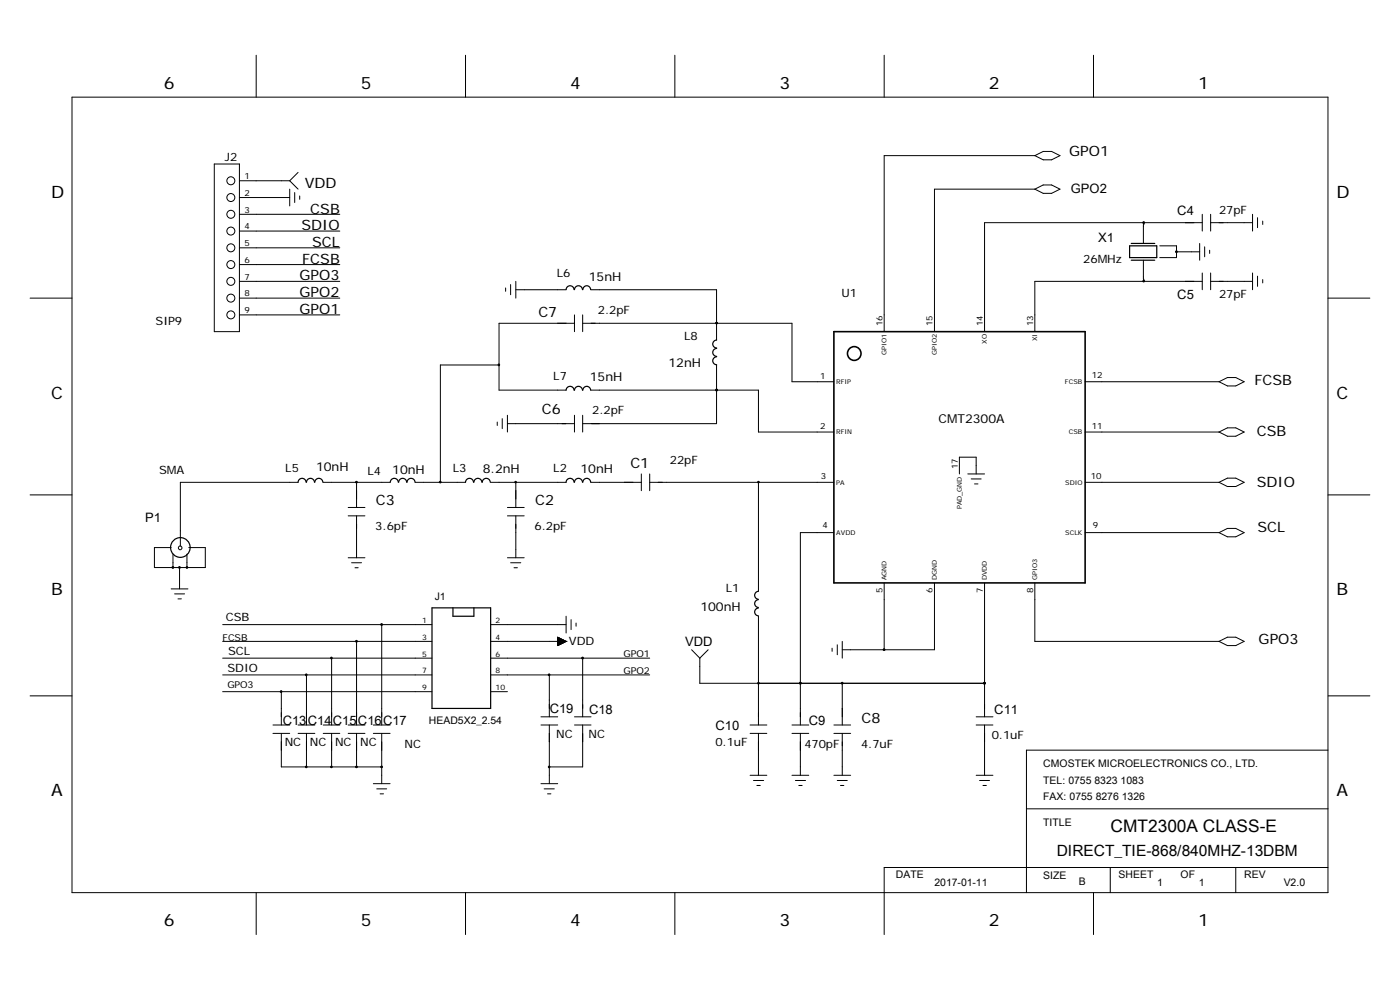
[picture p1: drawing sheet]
<svg xmlns="http://www.w3.org/2000/svg" width="297mm" height="210mm" viewBox="0 0 297 210" stroke-linecap="round" stroke-linejoin="round" font-family="sans-serif">
<g fill="none" stroke="#000" stroke-width=".21">
<path d="M54.3 11.7v8.9M98.8 11.7v8.9M143.2 11.7v8.9M187.6 11.7v8.9M232 11.7v8.9M15.3 20.6h266.4v168.7h-266.4zM45.5 34.8h5.3v35.6h-5.3zM50.8 38.3h10.7M61.5 38.3l1.7 1.8M63.2 36.6l-1.7 1.7M219.5 33h-31.9v37.4M219.5 33l1.8-.9h1.8l1.8 .9-1.8 .9h-1.8z"/>
<path d="M50.8 59.7h21.3M50.8 41.9h10.7M50.8 45.5h21.3M50.8 49h21.3M50.8 52.6h21.3M50.8 56.1h21.3M61.5 40.1v3.6M62.5 40.8v2.2M63.6 41.6v.7M109.4 59.7v3.5M219.5 40.1h-21.3v30.3M219.5 40.1l1.8-.9h1.8l1.8 .9-1.8 .9h-1.8z"/>
<path d="M242.6 55.2v4.5M242.6 47.2v4.4M246 52.1h3.6v2.5h-3.6M249.6 53.4h4.9M254.5 51.6v3.6M255.1 47.2h-46.2v23.2M255.1 45.5v3.5M255.1 57.9v3.6M255.1 59.7h-35.6v10.7M255.6 52.4v2.1M256.6 53.1v.7M256.8 47.2h8.9"/>
<path d="M256.8 45.5v3.5M256.8 57.9v3.6M256.8 59.7h8.9M265.7 45.5v3.5M265.7 57.9v3.6M266.8 46.2v2.1M266.8 58.6v2.1M267.9 46.9v.7M267.9 59.3v.7M6.4 63.2h8.9M50.8 63.2h21.3M50.8 66.8h21.3"/>
<path d="M105.9 77.4h-12.5v24.9M107.3 61.1v.7M108.3 60.4v2.1M109.4 61.5h10.7M121.9 68.6h-16v14.2h14.2M121.9 66.8v3.6M123.6 68.6h44.4v12.4h8.9M123.6 66.8v3.6M125.4 61.5h26.6v10.6M152 68.6h.1M152 77.4v12.5h-28.4M281.7 63.2h8.9"/>
<path d="M105.5 89.5v.7M106.5 88.8v2.1M107.6 89.9h14.3M107.6 88.1v3.5M121.9 88.1v3.5M123.6 88.1v3.5M125.4 82.8h35.5v8.8h16M152 82.8h.1M230.2 91.6h28.4M230.2 81h28.4M258.6 91.6l1.8-.8h1.8l1.7 .8-1.7 .9h-1.8zM258.6 81l1.8-.9h1.8l1.7 .9-1.7 .9h-1.8z"/>
<path d="M6.4 105h8.9M36.3 116.2h-3.5v4.2h10.8v-4.2h-3.6M36.7 117.6v2.8M39.7 117.6v2.8M63.2 102.3h-24.9v13.5M68.6 102.3h14.2M73.9 109.4h3.5M73.9 107.6h3.5M73.9 118.3h3.5M74.6 119.4h2.1M75.6 102.3v5.3M75.6 109.4v8.9"/>
<path d="M88.1 102.3h10.7M104.1 102.3h16M107.6 109.4h3.6M107.6 107.6h3.6M107.6 118.3h3.6M108.3 119.4h2.2M109.4 102.3v5.3M109.4 109.4v8.9M125.4 102.3h10.7M136.1 100.5v3.6M137.8 102.3h39.1M137.8 100.5v3.6"/>
<path d="M160.9 102.3v23.1M176.9 113h-7.1v40.8M203.5 100.5v-3.5h3.6v3.5M205.3 100.5h3.6M206 101.6h2.1M206.7 102.7h.8M230.2 113h28.4M230.2 102.3h28.4M258.6 113l1.8-.9h1.8l1.7 .9-1.7 .9h-1.8zM258.6 102.3l1.8-.9h1.8l1.7 .9-1.7 .9h-1.8zM281.7 105h8.9M36.3 124.9h3.6"/>
<path d="M37 126h2.2M37.8 127h.7M38.1 120.4v4.5M47.2 132.5h44.4M47.2 136.1h44.4M47.2 139.6h44.4M70.4 139.6v14.2M75.3 120.4h.7M75.6 136.1v17.7M81 132.5v21.3M104.1 132.5h16M104.1 136.1h16"/>
<path d="M104.1 139.6h33.7M109 120.4h.8M118.3 135.2v1.7M118.3 135.2v1.7l1.8-.8M118.3 135.2l1.8 .9M118.3 136.9h.2M118.3 136.8h.4M118.3 135.4h.5v1.3h-.5M118.3 135.5h.6v1.1h-.6M118.3 136.6h.8M118.3 136.3h1.3M118.3 136.3h1.4"/>
<path d="M118.3 136.2h1.5M118.3 136.1h1.7M118.3 136h1.6v.1M118.3 135.9h1.5v.3M118.3 135.8h1.3v.5M118.3 135.8h1.2v.5M118.3 135.7h1.1v.7M118.3 135.6h.9v.9M118.3 135.3h.4v1.5M118.3 135.2h.2v1.7M118.4 135.2v1.7M118.6 135.3v1.5"/>
<path d="M118.7 135.4v1.3M118.9 135.5v1.1M119 135.5v1.1M119.1 135.6v1M119.1 135.6v.9M119.3 135.7v.8h-1M119.4 135.8v.6h-1.1M119.6 135.8v.5M119.7 135.9v.3M119.8 136v.1M120 136v.1M120.1 136.1h.1"/>
<path d="M120.1 130.7v3.6M121.2 131.4v2.2M122.2 132.2v.6M123.6 139.6v12.5M146.7 137.8l1.8 1.8M148.5 139.6v5.3h60.4M150.2 137.8l-1.7 1.8M160.9 130.7v23.1M176.5 137.5v.7M177.6 136.8v2.1M178.7 136.1v3.5M187.6 123.6v14.2"/>
<path d="M198.2 123.6v14.2h-19.5M208.9 123.6v28.5M219.5 123.6v12.5h39.1M258.6 136.1l1.8-.9h1.8l1.7 .9-1.7 .8h-1.8zM6.4 147.6h8.9M47.2 143.2h44.4M47.2 146.7h44.4M57.9 153.8h3.6M57.9 155.6h3.6M59.7 146.7v7.1M59.7 155.6v7.1h21.3M63.2 153.8h3.6"/>
<path d="M63.2 155.6h3.6M65 143.2v10.6M65 155.6v7.1M68.6 153.8h3.5M68.6 155.6h3.5M70.4 155.6v7.1M73.9 153.8h3.5M73.9 155.6h3.5M75.6 155.6v7.1M79.2 153.8h3.6M79.2 155.6h3.6M81 155.6v10.6"/>
<path d="M104.1 143.2h33.7M104.1 146.7h3.5M114.8 152.1h3.5M114.8 153.8h3.5M116.5 143.2v8.9M116.5 153.8v12.4M121.9 152.1h3.5M121.9 153.8h3.5M123.6 153.8v8.9h-7.1M159.1 153.8h3.6M159.1 155.6h3.6M160.9 155.6v8.9"/>
<path d="M168 153.8h3.6M168 155.6h3.6M169.8 144.9h.1M169.8 155.6v8.9M176.9 153.8h3.6M176.9 155.6h3.6M178.7 144.9v8.9M178.7 155.6v8.9M207.1 152.1h3.5M207.1 153.8h3.5M208.9 144.9h.1M208.9 153.8v10.7"/>
<path d="M281.7 159.1h-63.9v30.2M281.8 147.6h8.8M79.2 166.2h3.6M79.9 167.3h2.1M80.6 168.4h.8M114.8 166.2h3.5M115.4 167.3h2.2M116.2 168.4h.7M159.1 164.5h3.6M159.8 165.6h2.2M160.6 166.6h.7M168 164.5h3.6"/>
<path d="M168.7 165.6h2.2M169.5 166.6h.7M176.9 164.5h3.6M177.6 165.6h2.1M178.3 166.6h.7M207.1 164.5h3.5M207.8 165.6h2.1M208.5 166.6h.7M217.8 171.6h63.9M54.3 189.3v8.9M98.8 189.3v8.9M143.2 189.3v8.9"/>
<path d="M217.8 184h.1M232 189.3v8.9M235.5 184v5.3M262.2 184v5.3M281.7 184h-94.1v14.2"/>
<circle cx="49" cy="38.3" r=".85"/>
<circle cx="49" cy="49" r=".85"/>
<circle cx="49" cy="56.1" r=".85"/>
<circle cx="49" cy="41.9" r=".85"/>
<circle cx="49" cy="45.5" r=".85"/>
<circle cx="49" cy="52.6" r=".85"/>
<circle cx="49" cy="59.7" r=".85"/>
<circle cx="49" cy="63.2" r=".85"/>
<circle cx="49" cy="66.8" r=".85"/>
<circle cx="38.2" cy="116.2" r=".39"/>
</g>
<g fill="none" stroke="#000" stroke-width=".25">
<path d="M239.6 52.1h5.8v2.5h-5.8zM240 51.6h5M240 55.2h5M120.1 61.4a.85 .85 0 0 1 .8-.8 .85 .85 0 0 1 .9 .8M121.9 61.4a.85 .85 0 0 1 .8-.8 .85 .85 0 0 1 .9 .8M123.6 61.4a.83 .83 0 0 1 .9-.8 .83 .83 0 0 1 .8 .8M152 75.7a.85 .85 0 0 0-.8 .8 .85 .85 0 0 0 .8 .9M152 73.9a.85 .85 0 0 0-.8 .9 .85 .85 0 0 0 .8 .8M152 72.1a.85 .85 0 0 0-.8 .9 .85 .85 0 0 0 .8 .8M120.1 82.8a.85 .85 0 0 1 .8-.9 .85 .85 0 0 1 .9 .9M121.9 82.8a.85 .85 0 0 1 .8-.9 .85 .85 0 0 1 .9 .9M123.6 82.8a.83 .83 0 0 1 .9-.9 .83 .83 0 0 1 .8 .9"/>
<path d="M63.2 102.3a.85 .85 0 0 1 .9-.8 .85 .85 0 0 1 .8 .8M65 102.3a.85 .85 0 0 1 .9-.8 .85 .85 0 0 1 .8 .8M66.8 102.3a.85 .85 0 0 1 .8-.8 .85 .85 0 0 1 .9 .8M82.8 102.3a.85 .85 0 0 1 .8-.8 .85 .85 0 0 1 .9 .8M84.6 102.3a.85 .85 0 0 1 .8-.8 .85 .85 0 0 1 .9 .8M86.4 102.3a.85 .85 0 0 1 .8-.8 .85 .85 0 0 1 .8 .8M98.8 102.3a.85 .85 0 0 1 .8-.8 .85 .85 0 0 1 .8 .8M100.5 102.3a.85 .85 0 0 1 .9-.8 .85 .85 0 0 1 .8 .8M102.3 102.3a.85 .85 0 0 1 .9-.8 .85 .85 0 0 1 .8 .8M120.1 102.3a.85 .85 0 0 1 .8-.8 .85 .85 0 0 1 .9 .8M121.9 102.3a.85 .85 0 0 1 .8-.8 .85 .85 0 0 1 .9 .8M123.6 102.3a.83 .83 0 0 1 .9-.8 .83 .83 0 0 1 .8 .8"/>
<path d="M91.6 128.9h12.5v21.4h-12.5zM96.1 128.9v1.8h4.4v-1.8M160.9 129a.83 .83 0 0 0-.8 .8 .83 .83 0 0 0 .8 .8M160.9 127.2a.83 .83 0 0 0-.8 .8 .83 .83 0 0 0 .8 .9M160.9 125.4a.85 .85 0 0 0-.8 .9 .85 .85 0 0 0 .8 .8"/>
<circle cx="38.3" cy="116.1" r="2.08"/>
</g>
<g fill="none" stroke="#000" stroke-width=".34">
<path d="M176.9 70.4h53.3v53.2h-53.3z"/>
<circle cx="181.2" cy="75" r="1.45"/>
</g>
<g fill="#000" stroke="#000" stroke-width=".21">
<circle cx="242.6" cy="47.2" r=".19"/>
<circle cx="242.6" cy="59.7" r=".18"/>
<circle cx="249.6" cy="53.4" r=".19"/>
<circle cx="105.8" cy="77.4" r=".18"/>
<circle cx="152" cy="68.5" r=".17"/>
<circle cx="152" cy="82.7" r=".18"/>
<circle cx="75.6" cy="102.3" r=".18"/>
<circle cx="93.4" cy="102.3" r=".18"/>
<circle cx="109.4" cy="102.3" r=".17"/>
<circle cx="160.9" cy="102.3" r=".17"/>
<circle cx="36.7" cy="120.4" r=".19"/>
<circle cx="38.1" cy="120.4" r=".19"/>
<circle cx="39.6" cy="120.4" r=".18"/>
<circle cx="70.3" cy="139.6" r=".18"/>
<circle cx="75.6" cy="136" r=".19"/>
<circle cx="81" cy="132.5" r=".19"/>
<circle cx="123.6" cy="139.6" r=".19"/>
<circle cx="187.6" cy="137.8" r=".19"/>
<circle cx="59.6" cy="146.7" r=".18"/>
<circle cx="65" cy="143.1" r=".18"/>
<circle cx="116.5" cy="143.1" r=".18"/>
<circle cx="160.9" cy="144.9" r=".18"/>
<circle cx="169.8" cy="144.9" r=".18"/>
<circle cx="178.7" cy="144.9" r=".19"/>
<circle cx="208.8" cy="144.9" r=".19"/>
<circle cx="65" cy="162.7" r=".17"/>
<circle cx="70.3" cy="162.7" r=".17"/>
<circle cx="75.6" cy="162.7" r=".18"/>
<circle cx="81" cy="162.7" r=".18"/>
<circle cx="116.5" cy="162.7" r=".17"/>
</g>
<text font-size="3.7" x="235.6" y="176.4">CMT2300A CLASS-E</text>
<g font-size="3.6">
<text x="34.8" y="18.8">6</text>
<text x="76.5" y="18.8">5</text>
<text x="121" y="18.8">4</text>
<text x="165.3" y="18.8">3</text>
<text x="209.8" y="18.8">2</text>
<text x="254.2" y="18.8">1</text>
<text x="10.8" y="41.9">D</text>
<text x="283.5" y="41.9">D</text>
<text x="10.8" y="84.5">C</text>
<text x="283.5" y="84.5">C</text>
<text x="10.8" y="126.3">B</text>
<text x="283.5" y="126.3">B</text>
<text x="10.8" y="168.9">A</text>
<text x="283.5" y="168.9">A</text>
<text x="34.8" y="196.5">6</text>
<text x="76.5" y="196.5">5</text>
<text x="121" y="196.5">4</text>
<text x="165.3" y="196.5">3</text>
<text x="209.8" y="196.5">2</text>
<text x="254.2" y="196.5">1</text>
</g>
<text font-size="3.3" x="224.2" y="181.6">DIRECT_TIE-868/840MHZ-13DBM</text>
<g font-size="3">
<text x="226.8" y="33.2">GPO1</text>
<text x="64.6" y="39.8">VDD</text>
<text x="65.8" y="45.3">CSB</text>
<text x="64" y="48.8">SDIO</text>
<text x="66.2" y="52.4">SCL</text>
<text x="63.5" y="59.5">GPO3</text>
<text x="64.1" y="55.9">FCSB</text>
<text x="63.5" y="63">GPO2</text>
<text x="63.5" y="66.6">GPO1</text>
<text x="114.2" y="67.3">C7</text>
<text x="266.1" y="81.7">FCSB</text>
<text x="114.9" y="87.9">C6</text>
<text x="266.6" y="92.5">CSB</text>
<text x="133.7" y="99.3">C1</text>
<text x="79.7" y="107.1">C3</text>
<text x="113.5" y="107.1">C2</text>
<text x="266.6" y="103.2">SDIO</text>
<text x="266.8" y="112.8">SCL</text>
<text x="267" y="136.6">GPO3</text>
<text x="182.8" y="153.3">C8</text>
</g>
<g font-size="2.7">
<text x="227.2" y="41">GPO2</text>
<text x="249.8" y="45.7">C4</text>
<text x="233" y="51.3">X1</text>
<text x="249.8" y="63.4">C5</text>
<text x="30.8" y="110.7">P1</text>
<text x="145.4" y="137.1">VDD</text>
<text x="60" y="153.8">C13C14C15C16C17</text>
<text x="116.6" y="151.2">C19</text>
<text x="125" y="151.5">C18</text>
<text x="151.8" y="154.9">C10</text>
<text x="171.6" y="153.8">C9</text>
<text x="210.9" y="151.5">C11</text>
</g>
<g font-size="2.6">
<text x="124.9" y="59.5">15nH</text>
<text x="141.8" y="77.8">12nH</text>
<text x="125.1" y="80.8">15nH</text>
<text x="199.1" y="89.7">CMT2300A</text>
<text x="67" y="99.9">10nH</text>
<text x="83.2" y="100.6">10nH</text>
<text x="102.4" y="100.2">8.2nH</text>
<text x="123.1" y="100.2">10nH</text>
<text x="148.6" y="129.7">100nH</text>
</g>
<g font-size="2.4">
<text x="47.7" y="34.1">J2</text>
<text x="258.6" y="45.5">27pF</text>
<text x="118.1" y="58.8">L6</text>
<text x="229.8" y="55.8">26MHz</text>
<text x="178.5" y="63">U1</text>
<text x="258.6" y="63.2">27pF</text>
<text x="33" y="69">SIP9</text>
<text x="126.8" y="66.7">2.2pF</text>
<text x="145.1" y="72.2">L8</text>
<text x="117.4" y="80.6">L7</text>
<text x="125.6" y="87.8">2.2pF</text>
<text x="33.7" y="100.4">SMA</text>
<text x="60.5" y="100.2">L5</text>
<text x="77.9" y="100.7">L4</text>
<text x="96" y="100.2">L3</text>
<text x="117.4" y="100.2">L2</text>
<text x="142.1" y="98.5">22pF</text>
<text x="79.6" y="112.4">3.6pF</text>
<text x="113.4" y="112.4">6.2pF</text>
<text x="154" y="125.5">L1</text>
<text x="47.9" y="131.8">CSB</text>
<text x="120.7" y="136.9">VDD</text>
<text x="48.3" y="142.4">SDIO</text>
<text x="48.4" y="138.9">SCL</text>
<text x="60.4" y="158.1">NC</text>
<text x="65.7" y="158.3">NC</text>
<text x="71.1" y="158.3">NC</text>
<text x="76.4" y="158.3">NC</text>
<text x="85.8" y="158.7">NC</text>
<text x="118" y="156.5">NC</text>
<text x="124.9" y="156.5">NC</text>
<text x="151.8" y="158.3">0.1uF</text>
<text x="170.6" y="158.7">470pF</text>
<text x="182.7" y="158.6">4.7uF</text>
<text x="210.4" y="156.8">0.1uF</text>
</g>
<g font-size="2.2">
<text x="92.2" y="127.2">J1</text>
<text x="91" y="153.7">HEAD5X2_2.54</text>
<text x="221.3" y="162.7">CMOSTEK MICROELECTRONICS CO., LTD.</text>
<text x="221.3" y="166.2">TEL: 0755 8323 1083</text>
<text x="221.3" y="169.8">FAX: 0755 8276 1326</text>
<text x="221.3" y="175.1">TITLE</text>
<text x="190.1" y="186.3">DATE</text>
<text x="198.2" y="188">2017-01-11</text>
<text x="221.3" y="186.5">SIZE</text>
<text x="228.9" y="187.7">B</text>
<text x="237.3" y="186.3">SHEET</text>
<text x="245.5" y="188">1</text>
<text x="250.4" y="186.3">OF</text>
<text x="254.3" y="188">1</text>
<text x="263.9" y="186.3">REV</text>
<text x="272.3" y="188">V2.0</text>
</g>
<g font-size="2">
<text x="47.2" y="135.9">FCSB</text>
<text x="132.3" y="143">GPO2</text>
<text x="132.3" y="139.4">GPO1</text>
<text x="48.3" y="146">GPO3</text>
</g>
<g font-size="1.8">
<text x="51.9" y="38">1</text>
<text x="51.9" y="41.6">2</text>
<text x="51.9" y="45.1">3</text>
<text x="51.9" y="48.7">4</text>
<text x="51.9" y="52.2">5</text>
<text x="51.9" y="55.7">6</text>
<text x="51.9" y="59.3">7</text>
<text x="51.9" y="62.9">8</text>
<text x="51.9" y="66.4">9</text>
<text x="187.2" y="69.2" transform="rotate(-90 187.2 69.2)">16</text>
<text x="197.9" y="69.2" transform="rotate(-90 197.9 69.2)">15</text>
<text x="208.5" y="69.2" transform="rotate(-90 208.5 69.2)">14</text>
<text x="219.2" y="69.2" transform="rotate(-90 219.2 69.2)">13</text>
<text x="174" y="80.4">1</text>
<text x="231.6" y="80.3">12</text>
<text x="174" y="90.9">2</text>
<text x="231.6" y="90.9">11</text>
<text x="174.2" y="101.6">3</text>
<text x="203.2" y="99.5" transform="rotate(-90 203.2 99.5)">17</text>
<text x="231.4" y="101.6">10</text>
<text x="174.5" y="112">4</text>
<text x="231.8" y="112">9</text>
<text x="187.2" y="125.8" transform="rotate(-90 187.2 125.8)">5</text>
<text x="197.9" y="125.8" transform="rotate(-90 197.9 125.8)">6</text>
<text x="208.5" y="125.8" transform="rotate(-90 208.5 125.8)">7</text>
<text x="219.2" y="125.8" transform="rotate(-90 219.2 125.8)">8</text>
</g>
<g font-size="1.6">
<text x="89.6" y="132.2">1</text>
<text x="89.6" y="135.7">3</text>
<text x="105.1" y="135.7">4</text>
<text x="105.1" y="132.2">2</text>
<text x="89.6" y="139.3">5</text>
<text x="89.6" y="142.8">7</text>
<text x="105.1" y="142.8">8</text>
<text x="105.1" y="139.3">6</text>
<text x="89.6" y="146.4">9</text>
<text x="105.1" y="146.4">10</text>
</g>
<g font-size="1.4">
<text x="188.1" y="75.4" transform="rotate(-90 188.1 75.4)">GPIO1</text>
<text x="198.7" y="75.4" transform="rotate(-90 198.7 75.4)">GPIO2</text>
<text x="209.4" y="72.9" transform="rotate(-90 209.4 72.9)">XO</text>
<text x="220" y="72.4" transform="rotate(-90 220 72.4)">XI</text>
<text x="177.4" y="81.5">RFIP</text>
<text x="225.9" y="81.5">FCSB</text>
<text x="177.4" y="92.2">RFIN</text>
<text x="226.7" y="92.2">CSB</text>
<text x="177.4" y="102.8">PA</text>
<text x="226" y="102.8">SDIO</text>
<text x="177.4" y="113.5">AVDD</text>
<text x="204" y="108.1" transform="rotate(-90 204 108.1)">PAD_GND</text>
<text x="226" y="113.5">SCLK</text>
<text x="188.1" y="123.1" transform="rotate(-90 188.1 123.1)">AGND</text>
<text x="198.7" y="123.1" transform="rotate(-90 198.7 123.1)">DGND</text>
<text x="209.4" y="123.1" transform="rotate(-90 209.4 123.1)">DVDD</text>
<text x="220" y="123.1" transform="rotate(-90 220 123.1)">GPIO3</text>
</g>
</svg>
